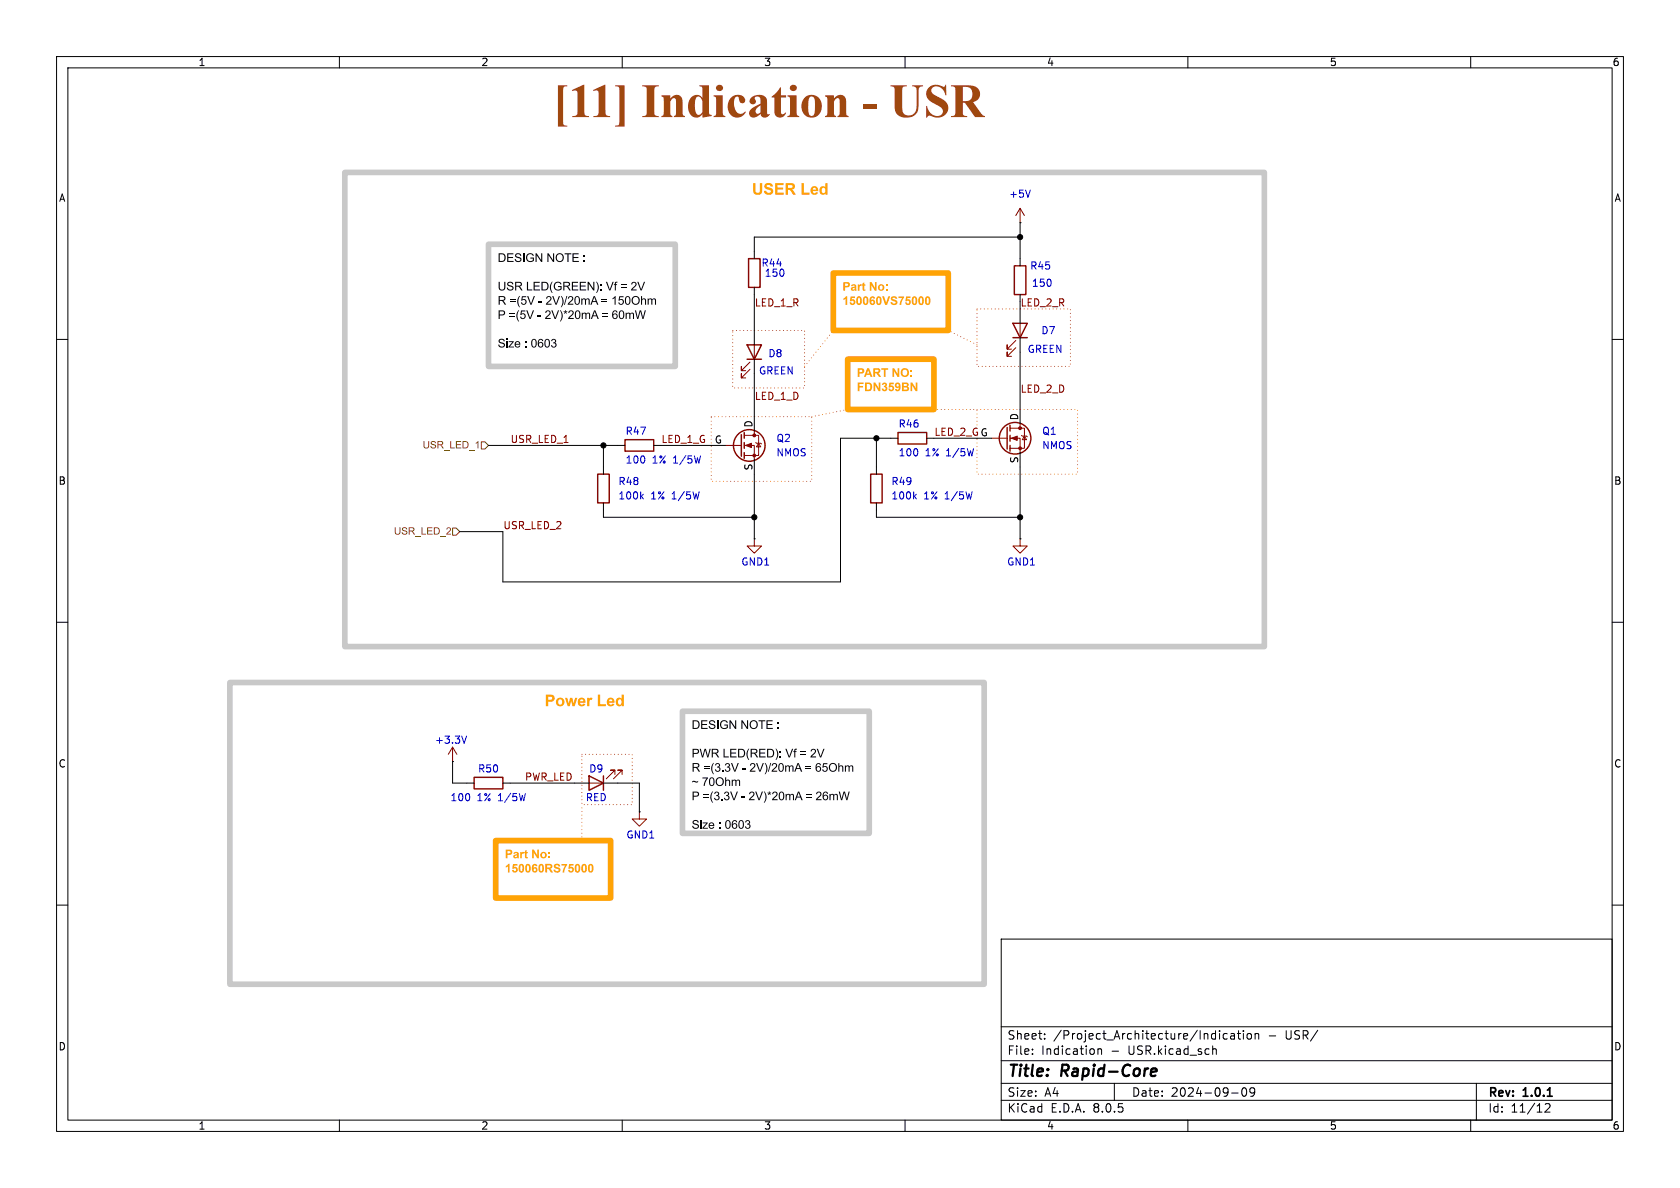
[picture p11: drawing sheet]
<svg xmlns="http://www.w3.org/2000/svg" width="297mm" height="210mm" viewBox="0 0 297 210" stroke-linecap="round" stroke-linejoin="round" font-family="sans-serif">
<g fill="none" stroke="#000" stroke-width=".18">
<path d="M10 10h277v190h-277zM12 12h273v186h-273zM60 10v2M110 10v2M160 10v2M210 10v2M260 10v2M180.3 39.4h.1M10 60h2M133.3 44.5v1.2M133.3 50.8v1.3M133.3 58.4v2.6"/>
<path d="M180.3 45.7v1.3M180.3 52.1v1.2M180.3 54.6v2.6M180.3 59.7v2.5M285 60h2M109.2 78.7h1.3M115.6 78.7h1.2M125.7 78.7h2.6M133.3 63.5v2.5M133.3 73.7v2.5M157.5 77.5h1.2M163.8 77.5h1.3"/>
<path d="M172.7 77.5h2.6M180.3 72.4v2.5M106.7 82.6v1.2M106.7 88.9v1.3M133.3 95.3h.1M133.3 81.3v2.5M154.9 82.6v1.2M154.9 88.9v1.3M180.3 95.3h.1M180.3 80v2.6M10 110h2M285 110h2"/>
<path d="M80 134.6h.1M82.5 138.4h1.3M88.9 138.4h1.3M101.6 138.4h2.5M106.7 138.4h2.5M10 160h2M113 143.5h.1M285 160h2M177 166h108v32h-108zM60 198v2M110 198v2M160 198v2"/>
<path d="M177 194.5h108M177 191.5h108M177 187.5h108M177 181.5h108M182.5 186.3v.1M182.5 185.5v.1M184.7 183.6v.1M184.7 182.8v.1M194.1 185.4v1M194.1 185.5l.2-.1 .4 .1v.9M197 191.5v3M210 198v2"/>
<path d="M214.5 185.5h.5v.9M217 182.8l-.5-.1-.3 .3v.4l.2 .2h.6M217.6 182.8h.6v.9M217.7 193.2h1.2M218.2 183.1h-.5a.29 .29 0 0 0-.2 .3 .29 .29 0 0 0 .2 .3l.5-.1M218.7 182.7h.6M219 182.2v1.3l.3 .2M219.7 192.4l.2-.1a.81 .81 0 0 1 .6 .6 .81 .81 0 0 1-.3 .8l-.2 .1a.81 .81 0 0 1-.3-1.4zM219.8 182.2v.1M219.8 182.7v1M220.5 182.8l.2-.1 .5 .1v.6l-.1 .2-.4 .1-.2-.1zM221.8 192.9l-.3 .3h-.3l-.2-.3 .1-.5 .4-.1 .2 .1a.99 .99 0 0 1-.3 1.4h-.3"/>
<path d="M221.9 182.8l.2-.1 .4 .1v.9M221.9 182.7v1M260 198v2M261 191.5v6.5M273.2 195.2l.5-.1 .3 .1v.3l-.9 1.1h.9"/>
</g>
<path d="M273.6 193.8h.8" fill="none" stroke="#000" stroke-width=".3"/>
<path d="M203.6 189l.6-.1 .2 .1 .1 .4-1 .1M204.3 190.1l-.6 .1" fill="none" stroke="#000" stroke-width=".4"/>
<g fill="none" stroke="#840000" stroke-width=".18">
<path d="M180.3 36.8l-.7 1.3M180.3 36.8v2.6M180.3 36.8l.8 1.3M180.3 57.2v2.5M128.3 78.7h2.8M131.6 78.7h1.7v2.6M131.6 77h2.5v3.5h-2.5M132.6 65.3l-1.5 1.5v-.8v.8h.7M132.6 64l-1.5 1.5v-.7v.7h.7M133.3 61v2.5M133.3 76.2v.8M133.6 78.2l.1 .2h.8l.1 .1"/>
<path d="M134.1 78.4l.4 .6h-.8zM175.3 77.5h2.8M178.6 77.5h1.7v2.5M178.6 75.7h2.5v3.5h-2.5M179.6 61.5l-1.5 1.5v-.8v.8h.7M179.6 60.2l-1.5 1.5v-.7v.7h.7M180.3 74.9v.8M180.6 77l.1 .1h.8l.1 .1M181.1 77.1l.4 .6h-.8zM133.3 95.3v1.2h1.3l-1.3 1.3-1.2-1.3h1.2M180.3 95.3v1.2h1.3l-1.3 1.3-1.2-1.3h1.2M80 132.1l-.8 1.3"/>
<path d="M80 132.1v2.5M80 132.1l.8 1.3M104.1 138.4h2.6M108.7 136.9v-.8h-.8h.8l-1.5 1.6M110 136.9v-.8h-.8h.8l-1.5 1.6M113 143.5v1.3h1.3l-1.3 1.3-1.2-1.3h1.2"/>
</g>
<path d="M182.2 33.6l-.5 1.3M113.4 87.7l.3 .5M113.7 87.4l-.4 .4M161.6 87.7l.4 .5M162 87.4l-.5 .4M82.5 130.1l-.4 1.3" fill="none" stroke="#0000c2" stroke-width=".18"/>
<g fill="none" stroke="#840000" stroke-width=".25">
<path d="M132.3 45.7h2.1v5.1h-2.1zM179.1 57.2h2.5l-1.3 2.5zM179.1 59.7h2.5M179.3 47h2.1v5.1h-2.1zM110.5 77.7h5.1v2.1h-5.1zM131.1 76.8v3.8M131.6 76.5v1M131.6 78.2v1M132.1 61h2.5l-1.3 2.5zM132.1 63.5h2.5M158.7 76.5h5.1v2h-5.1zM178.1 75.6v3.8"/>
<path d="M178.6 75.2v1M178.6 77v1M178.6 78.7v1.1M105.7 83.8h2v5.1h-2zM131.6 80v1M153.9 83.8h2.1v5.1h-2.1zM83.8 137.4h5.1v2h-5.1zM104.1 137.2l2.6 1.2-2.6 1.3zM106.7 137.2v2.5"/>
<circle cx="132.5" cy="78.7" r="2.79"/>
<circle cx="179.5" cy="77.5" r="2.79"/>
</g>
<g fill="#840000" stroke="#840000" stroke-width=".18">
<path d="M178.8 77.5l1-.4v.8z"/>
<path d="M131.8 78.7l1-.3v.7z"/>
<circle cx="180.3" cy="79.2" r=".25"/>
<circle cx="180.3" cy="75.7" r=".25"/>
<circle cx="133.3" cy="80.5" r=".25"/>
<circle cx="133.3" cy="77" r=".25"/>
</g>
<path d="M85.1 78.1h.6l.7 .6-.7 .7h-.6zM80 93.3h.6l.7 .7-.7 .6h-.6z" fill="none" stroke="#725600" stroke-width=".18"/>
<path d="M149.9 63.5h15.2v8.9h-15.2z" fill="none" stroke="#ffa305" stroke-width="1"/>
<g fill="#ffa305">
<path d="M151.6 65.1h.5a.5 .5 0 0 1 .7 .5 .5 .5 0 0 1-.7 .4h-.2v.6h-.3v-.8h.8a.24 .24 0 0 0 0-.4 .24 .24 0 0 0-.3 0h-.2v.4h-.3z"/>
<path d="M153.3 65.1h.3l.6 1.5h-.3l-.1-.3h-.6l-.1 .3h-.4l.3-.6h.7l-.2-.5-.2 .5h-.3z"/>
<path d="M154.4 65.1h.6a.44 .44 0 0 1 .6 .3 .44 .44 0 0 1-.4 .6l.6 .6h-.4l-.4-.5-.2-.1-.1 .6h-.3v-.9h.6a.23 .23 0 0 0 .3-.2 .23 .23 0 0 0-.4-.1h-.2v.3h-.3z"/>
<path d="M155.8 65.1h1.2v.3h-.4v1.2h-.3v-1.2h-.5z"/>
<path d="M157.8 65.1h.3l.6 1v-1h.3v1.5h-.3l-.6-1v1h-.3z"/>
<path d="M159.4 65.3a.75 .75 0 0 1 1.2 .1 .75 .75 0 0 1-.3 1.1 .75 .75 0 0 1-1.1-.4v-.2h.3a.46 .46 0 0 0 .6 .5 .46 .46 0 0 0 .2-.8 .42 .42 0 0 0-.5-.2 .42 .42 0 0 0-.3 .5h-.3z"/>
<path d="M161 65.5h.3v.3h-.3z"/>
<path d="M161 66.3h.3v.3h-.3z"/>
<path d="M151.6 67.6h1.1v.3h-.8v.3h.7v.3h-.7v.6h-.3z"/>
<path d="M152.9 67.6h.6a.76 .76 0 0 1 .7 .8 .76 .76 0 0 1-.7 .7h-.6v-.2h.6a.52 .52 0 0 0 .4-.6 .52 .52 0 0 0-.7-.4v1h-.3z"/>
<path d="M154.4 67.6h.3l.7 1.1v-1.1h.2v1.5h-.3l-.6-1v1h-.3z"/>
<path d="M156 67.7a.41 .41 0 0 1 .6 0 .41 .41 0 0 1 0 .6 .48 .48 0 0 1 0 .8 .48 .48 0 0 1-.7-.4h.3a.23 .23 0 0 0 .3 .1 .23 .23 0 0 0 .1-.3 .23 .23 0 0 0-.4-.1l.1-.2a.18 .18 0 0 0 .2-.1 .18 .18 0 0 0-.2-.2 .18 .18 0 0 0-.1 .2l-.3-.1z"/>
<path d="M157.2 67.6h.8v.3h-.5l-.1 .3a.5 .5 0 0 1 .7 .4 .5 .5 0 0 1-.5 .6 .5 .5 0 0 1-.5-.5h.2a.26 .26 0 0 0 .4 .1 .26 .26 0 0 0 0-.4 .26 .26 0 0 0-.4 .1h-.2z"/>
<path d="M158.3 67.8a.6 .6 0 0 1 .8 0 .6 .6 0 0 1 .1 .8 .5 .5 0 0 1-.4 .5 .5 .5 0 0 1-.6-.3l.3-.1a.24 .24 0 0 0 .4 .1 .24 .24 0 0 0 0-.3l-.3 .1-.2-.1-.2-.4h.3a.2 .2 0 0 0 .3 .2 .2 .2 0 0 0 0-.4 .2 .2 0 0 0-.3 .2h-.3z"/>
<path d="M159.5 67.6h.6a.41 .41 0 0 1 .5 .2 .41 .41 0 0 1-.2 .5 .47 .47 0 0 1 .2 .7 .47 .47 0 0 1-.6 .1h-.5v-.2a.87 .87 0 0 0 .9-.1l-.1-.3h-.5v.4h-.3v-.7h.5a.24 .24 0 0 0 .3 0 .24 .24 0 0 0 0-.3 .24 .24 0 0 0-.4 0h-.1v.3h-.3z"/>
<path d="M161 67.6h.3l.6 1.1v-1.1h.3v1.5h-.3l-.6-1v1h-.3z"/>
</g>
<path d="M87.6 148.6h20.3v10.2h-20.3z" fill="none" stroke="#ffa305" stroke-width="1"/>
<g fill="#ffa305">
<path d="M89.4 150.2h.5a.5 .5 0 0 1 .7 .4 .5 .5 0 0 1-.7 .5h-.2v.6h-.3v-.8l.7-.1a.24 .24 0 0 0 .1-.3 .24 .24 0 0 0-.3-.1h-.2v.5h-.3z"/>
<path d="M92.8 150.4l.3-.2v.4h.2v.2h-.2v.6v.1h.2v.2h-.3l-.2-.1v-.8h-.1z"/>
<path d="M94.1 150.2h.3l.6 1v-1h.3v1.5h-.3l-.6-1v1h-.3z"/>
<path d="M89.4 153.1l.5-.4h.2v1.5h-.3v-1.1l-.4 .3z"/>
<path d="M90.7 152.7h.8v.3h-.6v.3a.5 .5 0 0 1 .6 .4 .5 .5 0 0 1-.4 .6 .5 .5 0 0 1-.6-.5h.3a.26 .26 0 0 0 .4 .1 .26 .26 0 0 0 0-.4 .26 .26 0 0 0-.4 .1h-.2z"/>
<path d="M91.9 152.8a.59 .59 0 0 1 .7 .1 .59 .59 0 0 1 .1 .7 .52 .52 0 0 1-.6 .6 .52 .52 0 0 1-.4-.7h.3v.3a.21 .21 0 0 0 .3 .2 .21 .21 0 0 0 .1-.4l-.1-.4a.21 .21 0 0 0-.3-.2 .21 .21 0 0 0 0 .3v.2h-.3z"/>
<path d="M93.1 152.8a.59 .59 0 0 1 .7 .1 .59 .59 0 0 1 0 .7 .52 .52 0 0 1-.6 .6 .52 .52 0 0 1-.4-.7h.4v.3a.21 .21 0 0 0 .3 .2 .21 .21 0 0 0 0-.4v-.4a.21 .21 0 0 0-.3-.2 .21 .21 0 0 0 0 .3v.2h-.4z"/>
<path d="M94.2 152.8h.6l.2 .3h-.3a.24 .24 0 0 0-.3 0 .24 .24 0 0 0-.1 .3 .48 .48 0 0 1 .7 .3 .48 .48 0 0 1-.4 .6 .48 .48 0 0 1-.5-.4l-.1-.1h.3a.2 .2 0 0 0 .3 .1 .2 .2 0 0 0 .1-.3 .21 .21 0 0 0-.4 .1h-.3l.1-.5z"/>
<path d="M95.4 152.8a.59 .59 0 0 1 .7 .1 .59 .59 0 0 1 .1 .7 .52 .52 0 0 1-.6 .6 .52 .52 0 0 1-.4-.7h.3v.3a.21 .21 0 0 0 .3 .2 .21 .21 0 0 0 .1-.4l-.1-.4a.21 .21 0 0 0-.3-.2 .21 .21 0 0 0 0 .3v.2h-.3z"/>
<path d="M96.4 152.7h.7a.44 .44 0 0 1 .5 .3 .44 .44 0 0 1-.3 .6l.5 .6h-.4l-.4-.5-.2-.1-.1 .6h-.3v-.9h.6a.23 .23 0 0 0 .3-.2 .23 .23 0 0 0-.3-.1h-.3v.3h-.3z"/>
<path d="M98 152.8a.61 .61 0 0 1 1 .4h-.3l-.2-.3a.17 .17 0 0 0-.2 .1 .17 .17 0 0 0 0 .2 .61 .61 0 0 1 .7 .8 .67 .67 0 0 1-.7 .2 .67 .67 0 0 1-.4-.5h.3a.28 .28 0 0 0 .3 .4 .28 .28 0 0 0 .1-.5 .55 .55 0 0 1-.5-.2 .55 .55 0 0 1-.1-.6z"/>
<path d="M99.3 152.7h1l-.5 1-.1 .5h-.2v-.2l.4-1h-.6z"/>
<path d="M100.6 152.7h.8v.3h-.6v.3a.5 .5 0 0 1 .6 .4 .5 .5 0 0 1-.4 .6 .5 .5 0 0 1-.6-.5h.3a.26 .26 0 0 0 .4 .1 .26 .26 0 0 0 0-.4 .26 .26 0 0 0-.4 .1h-.2z"/>
<path d="M101.8 152.8a.59 .59 0 0 1 .7 .1 .59 .59 0 0 1 .1 .7 .52 .52 0 0 1-.6 .6 .52 .52 0 0 1-.4-.7h.3v.3a.21 .21 0 0 0 .3 .2 .21 .21 0 0 0 .1-.4v-.4a.21 .21 0 0 0-.3-.2 .21 .21 0 0 0-.1 .3v.2h-.3z"/>
<path d="M103 152.8a.59 .59 0 0 1 .7 .1 .59 .59 0 0 1 0 .7 .52 .52 0 0 1-.5 .6 .52 .52 0 0 1-.4-.7h.3v.3a.21 .21 0 0 0 .3 .2 .21 .21 0 0 0 0-.4v-.4a.21 .21 0 0 0-.3-.2 .21 .21 0 0 0 0 .3v.2h-.3z"/>
<path d="M104.1 152.8a.59 .59 0 0 1 .7 .1 .59 .59 0 0 1 .1 .7 .52 .52 0 0 1-.6 .6 .52 .52 0 0 1-.4-.7h.3l.1 .3a.21 .21 0 0 0 .3 .2 .21 .21 0 0 0 0-.4v-.4a.21 .21 0 0 0-.3-.2 .21 .21 0 0 0-.1 .3v.2h-.3z"/>
</g>
<path d="M86.4 43.2h33v21.6h-33zM120.6 125.7h33.1v21.6h-33.1z" fill="none" stroke="#c8c8c8" stroke-width="1"/>
<g fill="#000">
<path d="M88.1 44.8h.6a.76 .76 0 0 1 .7 .7 .76 .76 0 0 1-.7 .8h-.6v-.2h.6a.59 .59 0 0 0 .5-.6 .59 .59 0 0 0-.5-.5h-.4v1.1h-.2zM88.1 54.9h.6a.46 .46 0 0 1 .6 .4 .46 .46 0 0 1-.6 .5h-.4v.6h-.2v-.8h.6a.29 .29 0 0 0 .4-.3 .29 .29 0 0 0-.4-.3h-.4v.6h-.2zM88.2 52.3h.6a.42 .42 0 0 1 .6 .4 .42 .42 0 0 1-.5 .5l.6 .7h-.3l-.4-.6-.2-.1h-.2v.7h-.2v-.9h.6a.27 .27 0 0 0 .4-.2 .27 .27 0 0 0-.4-.3h-.4v.5h-.2zM88.2 49.8h.2v.9a.4 .4 0 0 0 .3 .5 .4 .4 0 0 0 .4-.5v-.9h.2v.9a.6 .6 0 0 1-.6 .7 .6 .6 0 0 1-.5-.7zM89.8 49.9a.6 .6 0 0 1 1 .4h-.2a.33 .33 0 0 0-.4-.3 .33 .33 0 0 0-.3 .3 .76 .76 0 0 1 .9 .8 .64 .64 0 0 1-.7 .3 .64 .64 0 0 1-.5-.6h.2a.39 .39 0 0 0 .4 .4 .39 .39 0 0 0 .4-.4h-.1a.75 .75 0 0 1-.8-.7zM89.7 44.8h1.1v.2h-.9v.4h.8v.2h-.8v.5h.9v.2h-1.1zM91.2 44.9a.6 .6 0 0 1 1 .3h-.2a.33 .33 0 0 0-.4-.3 .33 .33 0 0 0-.3 .4 .76 .76 0 0 1 .9 .7 .64 .64 0 0 1-.7 .3 .64 .64 0 0 1-.5-.5h.2a.39 .39 0 0 0 .4 .4 .39 .39 0 0 0 .4-.4l-.1-.1a.75 .75 0 0 1-.8-.7zM90 55.3h1v.2h-1zM90 55.8h1v.2h-1zM90.2 52.8h1v.2h-1zM90.2 53.3h1v.2h-1zM91.6 54.8h.2l-.3 .6a1.77 1.77 0 0 0 .3 1.4 1.37 1.37 0 0 1-.2-2z"/>
<path d="M91.8 52.3h.1l-.2 .6a1.77 1.77 0 0 0 .2 1.4 1.37 1.37 0 0 1-.1-2zM91.1 49.8h.6a.42 .42 0 0 1 .6 .4 .42 .42 0 0 1-.5 .5l.6 .6h-.3l-.3-.5-.3-.1h-.2v.6h-.2v-.8h.6a.27 .27 0 0 0 .4-.2 .27 .27 0 0 0-.4-.3h-.4v.5h-.2zM92.1 54.9h.8v.2h-.6l-.1 .4a.5 .5 0 0 1 .7 .2 .5 .5 0 0 1-.3 .7 .5 .5 0 0 1-.7-.4h.2a.33 .33 0 0 0 .5 .1 .33 .33 0 0 0 .1-.5 .33 .33 0 0 0-.5 0l-.2 .1zM92.3 52.4h.7v.1h-.6l-.1 .4a.5 .5 0 0 1 .8 .3 .5 .5 0 0 1-.4 .7 .5 .5 0 0 1-.6-.4l.2-.1a.33 .33 0 0 0 .5 .2 .33 .33 0 0 0 .1-.5 .33 .33 0 0 0-.5 0h-.3zM92.5 44.8h.2v1.5h-.2zM93.2 49.8h.2v1.4h.7v.1h-.9zM93 54.9h.2l.5 1.3 .5-1.3h.2l-.6 1.5h-.2zM93.2 45a.7 .7 0 0 1 1.2 .2h-.2a.58 .58 0 0 0-.9-.1 .58 .58 0 0 0 .1 .9l.3 .2 .4-.1 .1-.4h-.4v-.2h.6v.6a.82 .82 0 0 1-1.2 0 .82 .82 0 0 1 0-1.1zM93.2 52.3h.2l.5 1.4 .5-1.4h.2l-.6 1.6h-.2zM94.3 49.8h1.1v.2h-.9v.5h.9v.2h-.9v.5h1v.1h-1.2zM94.1 60a.58 .58 0 0 1 .7 .1 .58 .58 0 0 1 .1 .7 .52 .52 0 0 1-.6 .6 .52 .52 0 0 1-.4-.7l.2 .1a.35 .35 0 0 0 .3 .5 .35 .35 0 0 0 .3-.5v-.1a.36 .36 0 0 0-.1-.5 .36 .36 0 0 0-.4 0l-.1 .5h-.2zM94.7 44.8h.2l.8 1.2v-1.2h.2v1.5h-.2l-.8-1.2v1.2h-.2z"/>
<path d="M95.1 55.8h.5v.1h-.5zM95.2 53.2h.6v.2h-.6zM95.3 60h.5l.2 .3h-.1a.35 .35 0 0 0-.5-.2 .35 .35 0 0 0-.2 .5 .48 .48 0 0 1 .8 .2 .48 .48 0 0 1-.3 .7 .48 .48 0 0 1-.6-.5l.2-.1a.3 .3 0 0 0 .4 .3 .3 .3 0 0 0 0-.5 .3 .3 0 0 0-.4 .2h-.2v-.2zM95.7 49.8h.5a.76 .76 0 0 1 .8 .8 .76 .76 0 0 1-.7 .7h-.6v-.1h.6a.59 .59 0 0 0 .5-.6 .59 .59 0 0 0-.6-.6h-.3v1.2h-.2zM96.8 44.8h.2l.8 1.2v-1.2h.2v1.5h-.2l-.8-1.2v1.2h-.2zM96.4 60a.58 .58 0 0 1 .7 .1 .58 .58 0 0 1 .1 .7 .52 .52 0 0 1-.6 .6 .52 .52 0 0 1-.4-.7l.2 .1a.35 .35 0 0 0 .3 .5 .35 .35 0 0 0 .3-.5v-.1a.36 .36 0 0 0 0-.5 .36 .36 0 0 0-.5 0l-.1 .5h-.2zM96.5 55a.51 .51 0 0 1 .8 .2 .51 .51 0 0 1-.4 .7l-.3 .3h.7v.2h-.9l.1-.4a.7 .7 0 0 0 .5-1 .3 .3 0 0 0-.4 .3h-.2zM96.7 52.5a.51 .51 0 0 1 .8 .1 .51 .51 0 0 1-.4 .8l-.3 .3h.7v.2h-1l.2-.4a.7 .7 0 0 0 .5-1 .3 .3 0 0 0-.5 .3h-.2zM97.6 49.8h.1l-.3 .6a1.77 1.77 0 0 0 .3 1.4 1.37 1.37 0 0 1-.1-2zM97.5 54.9h.2l.5 1.3 .4-1.3h.2l-.5 1.5h-.3zM97.6 52.3h.2l.5 1.4 .5-1.4h.2l-.6 1.6h-.2zM98.1 50a.7 .7 0 0 1 1.2 .2l-.2 .1a.58 .58 0 0 0-.9-.1 .58 .58 0 0 0 .1 .9l.3 .1 .4-.1 .1-.4h-.5v-.1h.7v.5a.82 .82 0 0 1-1.2 .1 .82 .82 0 0 1 0-1.2z"/>
<path d="M98.4 45a.75 .75 0 0 1 1.2 .1 .75 .75 0 0 1-.3 1.1 .75 .75 0 0 1-1.1-.6h.2a.56 .56 0 0 0 .8 .5 .56 .56 0 0 0 .2-.9 .52 .52 0 0 0-.6-.2 .52 .52 0 0 0-.4 .6h-.2zM99 54.8a1.25 1.25 0 0 1 0 2 1.77 1.77 0 0 0 0-2zM99.1 52.3a1.24 1.24 0 0 1 0 2 1.77 1.77 0 0 0 0-2zM99.7 55l.2 .1v-.3h.1v.3l.3-.1v.1l-.3 .1 .2 .2-.1 .1-.1-.2-.2 .2-.1-.1 .2-.2-.3-.1zM100.1 52.3h.2l-.4 1.6h-.2zM99.8 44.8h1.2v.2h-.5v1.3h-.2v-1.3h-.5zM99.6 49.8h.6a.42 .42 0 0 1 .6 .4 .42 .42 0 0 1-.4 .5l.5 .6h-.2l-.4-.5-.3-.1h-.2v.6h-.2v-.8h.6a.27 .27 0 0 0 .4-.2 .27 .27 0 0 0-.3-.3h-.5v.5h-.2zM101.1 49.8h1.1v.2h-.9v.5h.8v.2h-.8v.5h.9v.1h-1.1zM101.2 44.8h1.1v.2h-.9v.4h.8v.2h-.8v.5h.9v.2h-1.1zM100.5 52.5a.51 .51 0 0 1 .8 .1 .51 .51 0 0 1-.3 .8l-.4 .3h.8v.2h-1l.2-.4a.7 .7 0 0 0 .4-1 .3 .3 0 0 0-.4 .3h-.2zM100.6 55a.51 .51 0 0 1 .8 .2 .51 .51 0 0 1-.4 .7l-.3 .3h.7v.2h-1l.2-.4a.7 .7 0 0 0 .5-1 .3 .3 0 0 0-.4 .3h-.2zM101.7 52.5a.58 .58 0 0 1 .7 .1 .58 .58 0 0 1 .1 .7 .52 .52 0 0 1-.6 .6 .52 .52 0 0 1-.4-.8l.2 .1a.35 .35 0 0 0 .3 .5 .35 .35 0 0 0 .3-.5v-.1a.36 .36 0 0 0 0-.5 .36 .36 0 0 0-.5 .1l-.1 .4h-.2z"/>
<path d="M101.8 55a.58 .58 0 0 1 .7 .1 .58 .58 0 0 1 .1 .7 .52 .52 0 0 1-.6 .6 .52 .52 0 0 1-.4-.8l.2 .1a.35 .35 0 0 0 .3 .6 .35 .35 0 0 0 .3-.6 .36 .36 0 0 0 0-.5 .36 .36 0 0 0-.5 0l-.1 .4h-.2zM102.5 49.8h1.1v.2h-.9v.5h.8v.2h-.8v.5h.9v.1h-1.1zM102.8 52.8h.1v.1l.4-.2a.27 .27 0 0 0 .3 .2 .27 .27 0 0 0 .2-.2l.4 .2v1h-.1l-.1-1a.27 .27 0 0 0-.3 .1 .27 .27 0 0 0-.1 .2v.7h-.2v-.8a.25 .25 0 0 0-.3-.2 .25 .25 0 0 0-.1 .4v.6h-.2zM102.8 55.3h.2v.1l.4-.1a.27 .27 0 0 0 .3 .1 .27 .27 0 0 0 .2-.1l.4 .1v1h-.2v-1a.27 .27 0 0 0-.3 .1 .27 .27 0 0 0-.1 .2v.7h-.2v-.7a.25 .25 0 0 0-.3-.3 .25 .25 0 0 0-.2 .4v.6h-.2zM103.2 45.2h.2v.2h-.2zM103.2 46.1h.2v.2h-.2zM103.9 49.8h.2l.8 1.2v-1.2h.2v1.5h-.2l-.8-1.2v1.2h-.2zM105.4 49.8a1.25 1.25 0 0 1 0 2 1.77 1.77 0 0 0 0-2zM105 52.3h.2l.6 1.6h-.2l-.2-.5h-.7l-.1 .5h-.2l.2-.7h.7l-.2-.7-.3 .7h-.2zM105 54.9h.2l.7 1.5h-.3l-.1-.5h-.7l-.1 .5h-.2l.2-.6h.7l-.3-.8-.2 .8h-.2zM106.1 50.2h.2v.3h-.2zM106.1 51.1h.2v.2h-.2z"/>
<path d="M106.4 52.8h1v.2h-1zM106.4 53.3h1v.2h-1zM106.4 55.3h1v.2h-1zM106.4 55.8h1v.2h-1zM107.1 49.8h.2l.5 1.4 .5-1.4h.2l-.6 1.5h-.2zM108.7 49.9l.5-.1-.1 .2-.2 .1v.1h.2v.2h-.2v.9h-.2v-.9h-.2v-.2h.2zM108.4 55l.6-.1 .2 .3-.2 .1a.35 .35 0 0 0-.5-.2 .35 .35 0 0 0-.1 .5 .48 .48 0 0 1 .7 .1 .48 .48 0 0 1-.3 .7 .48 .48 0 0 1-.6-.5h.2a.3 .3 0 0 0 .5 .2 .3 .3 0 0 0 0-.5 .3 .3 0 0 0-.5 .3h-.2v-.2zM108.3 52.7l.5-.4v1.6h-.1v-1.2l-.4 .2zM109.5 52.4h.7v.1h-.6v.4a.5 .5 0 0 1 .7 .3 .5 .5 0 0 1-.4 .7 .5 .5 0 0 1-.6-.4l.2-.1a.33 .33 0 0 0 .5 .2 .33 .33 0 0 0 .1-.5 .33 .33 0 0 0-.5 0h-.3zM109.6 55a.58 .58 0 0 1 .7 .1 .58 .58 0 0 1 .1 .7 .52 .52 0 0 1-.6 .6 .52 .52 0 0 1-.4-.8l.2 .1a.35 .35 0 0 0 .3 .6 .35 .35 0 0 0 .3-.6 .36 .36 0 0 0-.1-.5 .36 .36 0 0 0-.5 0v.4h-.2zM110.6 55.3h.2v.1l.4-.1a.27 .27 0 0 0 .2 .1 .27 .27 0 0 0 .3-.1l.3 .1 .1 1h-.2l-.1-1a.27 .27 0 0 0-.3 .1 .27 .27 0 0 0-.1 .2v.7h-.1v-.7a.25 .25 0 0 0-.4-.3 .25 .25 0 0 0-.1 .4v.6h-.2zM109.8 50.3h1v.2h-1z"/>
<path d="M109.8 50.8h1v.1h-1zM110.6 52.5a.58 .58 0 0 1 .8 .1 .58 .58 0 0 1 .1 .7 .52 .52 0 0 1-.6 .6 .52 .52 0 0 1-.4-.8l.2 .1a.35 .35 0 0 0 .2 .5 .35 .35 0 0 0 .4-.5v-.1a.36 .36 0 0 0-.1-.5 .36 .36 0 0 0-.5 .1v.4h-.2zM111.9 52.5a.75 .75 0 0 1 1.1 .1 .75 .75 0 0 1-.3 1.1 .75 .75 0 0 1-1-.5l.2-.1a.56 .56 0 0 0 .7 .6 .56 .56 0 0 0 .2-.9 .52 .52 0 0 0-.6-.3 .52 .52 0 0 0-.3 .6h-.2zM111.7 49.9a.51 .51 0 0 1 .8 .2 .51 .51 0 0 1-.4 .7l-.3 .4h.7v.1h-1l.2-.3a.7 .7 0 0 0 .5-1 .3 .3 0 0 0-.4 .3h-.2zM112.2 54.9h.2l.3 1.3 .4-1.3h.2l.4 1.3 .3-1.3h.2l-.4 1.5h-.2l-.4-1.4-.4 1.4h-.2zM112.7 49.8h.2l.4 1.4 .5-1.4h.2l-.6 1.5h-.2zM113.3 52.3h.2v.6l.3-.2 .4 .2v1h-.2v-.7a.27 .27 0 0 0-.3-.3 .27 .27 0 0 0-.2 .4v.6h-.2zM114.5 52.8h.2v.1l.4-.2a.27 .27 0 0 0 .2 .2 .27 .27 0 0 0 .3-.2l.3 .2 .1 1h-.2l-.1-1a.27 .27 0 0 0-.3 .1 .27 .27 0 0 0-.1 .2v.7h-.2v-.8a.25 .25 0 0 0-.3-.2 .25 .25 0 0 0-.1 .4v.6h-.2zM88.2 60a.6 .6 0 0 1 1 .3h-.2a.33 .33 0 0 0-.3-.2 .33 .33 0 0 0-.3 .3 .76 .76 0 0 1 .9 .7 .64 .64 0 0 1-.7 .3 .64 .64 0 0 1-.5-.5h.2a.39 .39 0 0 0 .4 .4 .39 .39 0 0 0 .3-.4v-.1a.75 .75 0 0 1-.8-.7zM89.5 59.9h.2v.2h-.2zM89.5 60.3h.2v1.1h-.2zM89.9 60.3h.9l-.7 1h.8v.1h-1l.7-.9h-.7z"/>
<path d="M91.1 60.5a.51 .51 0 0 1 .6-.1 .51 .51 0 0 1 .3 .5h-.8l.2 .4 .6-.2a.52 .52 0 0 1-.7 .3 .52 .52 0 0 1-.3-.6h.8l-.1-.2-.2-.1h-.2l-.1 .3h-.2zM92.8 60.3h.3v.2h-.3zM92.8 61.2h.3v.2h-.3zM97.6 60a.4 .4 0 0 1 .6 0 .4 .4 0 0 1-.1 .6 .47 .47 0 0 1 0 .8 .47 .47 0 0 1-.7-.4h.2a.31 .31 0 0 0 .4 .3 .31 .31 0 0 0 .2-.4 .31 .31 0 0 0-.4-.2v-.2a.26 .26 0 0 0 .3-.2 .26 .26 0 0 0-.2-.3 .26 .26 0 0 0-.3 .3h-.2zM122.4 138.1l.3-.1 .5 .2 .2-.2v.2l-.2 .1-.6-.1-.2 .1zM122.4 127.3h.6a.76 .76 0 0 1 .7 .8 .76 .76 0 0 1-.7 .8h-.6v-.2h.6a.59 .59 0 0 0 .5-.6 .59 .59 0 0 0-.5-.6h-.4v1.2h-.2zM122.4 132.4h.6a.46 .46 0 0 1 .6 .4 .46 .46 0 0 1-.6 .5h-.4v.6h-.2v-.8h.6a.29 .29 0 0 0 .4-.3 .29 .29 0 0 0-.4-.3h-.4v.6h-.2zM122.4 139.9h.6a.46 .46 0 0 1 .6 .5 .46 .46 0 0 1-.6 .4h-.4v.7h-.2v-.8h.6a.29 .29 0 0 0 .4-.3 .29 .29 0 0 0-.4-.3h-.4v.6h-.2zM122.4 134.9h.7a.42 .42 0 0 1 .5 .3 .42 .42 0 0 1-.4 .5l.6 .7h-.3l-.4-.6-.2-.1h-.3v.7h-.2v-.8h.7a.27 .27 0 0 0 .3-.3 .27 .27 0 0 0-.3-.2h-.5v.5h-.2zM124 127.3h1v.2h-.8v.5h.8v.2h-.8v.5h.9v.2h-1.1zM123.7 132.4h.2l.3 1.3 .4-1.3h.2l.3 1.3 .3-1.3h.2l-.4 1.5h-.2l-.3-1.3-.4 1.3h-.2zM124.2 137.4h1l-.5 .9-.1 .6h-.2l.1-.4 .4-.9h-.7z"/>
<path d="M125.5 127.5a.6 .6 0 0 1 .9 .3h-.2a.33 .33 0 0 0-.3-.3 .33 .33 0 0 0-.3 .3 .76 .76 0 0 1 .9 .8 .64 .64 0 0 1-.7 .3 .64 .64 0 0 1-.5-.5l.2-.1a.39 .39 0 0 0 .4 .4 .39 .39 0 0 0 .4-.4h-.1a.75 .75 0 0 1-.8-.7zM124.5 135.4h1v.1h-1zM124.5 135.8h1v.2h-1zM125.5 137.5a.58 .58 0 0 1 .7 .1 .58 .58 0 0 1 .1 .7 .52 .52 0 0 1-.6 .6 .52 .52 0 0 1-.4-.7l.2 .1a.35 .35 0 0 0 .3 .5 .35 .35 0 0 0 .3-.5v-.1a.36 .36 0 0 0 0-.5 .36 .36 0 0 0-.5 0l-.1 .5h-.2zM126.1 134.9h.1l-.2 .6a1.77 1.77 0 0 0 .2 1.4 1.37 1.37 0 0 1-.1-2zM126.5 135a.4 .4 0 0 1 .7 0 .4 .4 0 0 1-.1 .6 .47 .47 0 0 1 0 .8 .47 .47 0 0 1-.7-.4h.2a.31 .31 0 0 0 .3 .3 .31 .31 0 0 0 .3-.4 .31 .31 0 0 0-.4-.2v-.2a.26 .26 0 0 0 .3-.2 .26 .26 0 0 0-.3-.3 .26 .26 0 0 0-.2 .3h-.2zM125.8 132.4h.7a.42 .42 0 0 1 .5 .3 .42 .42 0 0 1-.4 .5l.6 .7h-.3l-.4-.6-.2-.1h-.3v.7h-.2v-.8h.7a.27 .27 0 0 0 .3-.3 .27 .27 0 0 0-.3-.3h-.5v.6h-.2zM126.8 127.3h.2v1.6h-.2zM126.7 137.6a.75 .75 0 0 1 1.2 .1 .75 .75 0 0 1-.4 1.1 .75 .75 0 0 1-1-.5l.2-.1a.56 .56 0 0 0 .8 .5 .56 .56 0 0 0 .2-.9 .52 .52 0 0 0-.6-.2 .52 .52 0 0 0-.4 .6h-.2zM127.7 136.2h.2v.2h-.2zM127.9 132.4h.2v1.3h.8v.2h-1zM127.5 127.5a.7 .7 0 0 1 1.2 .3h-.2a.58 .58 0 0 0-.9-.1 .58 .58 0 0 0 .1 .9l.3 .1 .4-.1 .1-.3h-.5v-.2h.7v.5a.82 .82 0 0 1-1.2 .1 .82 .82 0 0 1 0-1.2z"/>
<path d="M128.3 135a.4 .4 0 0 1 .6 0 .4 .4 0 0 1-.1 .6 .47 .47 0 0 1 .1 .8 .47 .47 0 0 1-.8-.4h.2a.31 .31 0 0 0 .4 .3 .31 .31 0 0 0 .2-.4 .31 .31 0 0 0-.4-.2v-.2a.26 .26 0 0 0 .4-.2 .26 .26 0 0 0-.3-.3 .26 .26 0 0 0-.3 .3h-.1zM128.2 137.4h.2v.6l.3-.2 .3 .2 .1 .9h-.2v-.7a.27 .27 0 0 0-.3-.2 .27 .27 0 0 0-.2 .3v.6h-.2zM129 127.3h.2l.8 1.2v-1.2h.2v1.6h-.2l-.8-1.2v1.2h-.2zM129.1 132.4h1.1v.1h-.9v.5h.8v.2h-.8v.5h.9v.2h-1.1zM129.4 137.8h.1v.2l.4-.2a.27 .27 0 0 0 .3 .2 .27 .27 0 0 0 .2-.2l.4 .2v.9h-.1l-.1-.9a.27 .27 0 0 0-.3 0 .27 .27 0 0 0-.1 .3v.6h-.2v-.7a.25 .25 0 0 0-.3-.2 .25 .25 0 0 0-.2 .4v.5h-.1zM129.2 134.9h.2l.5 1.3 .5-1.3h.2l-.6 1.5h-.2zM131.1 127.3h.2l.8 1.2v-1.2h.2v1.6h-.3l-.7-1.2v1.2h-.2zM130.5 132.4h.5a.76 .76 0 0 1 .7 .7 .76 .76 0 0 1-.7 .8h-.5v-.2h.5a.59 .59 0 0 0 .5-.6 .59 .59 0 0 0-.5-.6h-.3v1.2h-.2zM131.3 135.8h.5v.2h-.5zM132.3 132.3h.2l-.3 .7a1.77 1.77 0 0 0 .3 1.3 1.37 1.37 0 0 1-.2-2zM132.7 127.5a.75 .75 0 0 1 1.2 .1 .75 .75 0 0 1-.4 1.1 .75 .75 0 0 1-1-.5l.2-.1a.56 .56 0 0 0 .8 .6 .56 .56 0 0 0 .2-.9 .52 .52 0 0 0-.6-.3 .52 .52 0 0 0-.4 .6h-.2zM132.7 132.4h.7a.42 .42 0 0 1 .5 .3 .42 .42 0 0 1-.4 .5l.5 .7h-.2l-.4-.6-.3-.1h-.2v.7h-.2v-.8h.6a.27 .27 0 0 0 .4-.3 .27 .27 0 0 0-.3-.3h-.5v.6h-.2z"/>
<path d="M132.7 135a.51 .51 0 0 1 .8 .2 .51 .51 0 0 1-.4 .7l-.3 .3h.7v.2h-1l.2-.4a.7 .7 0 0 0 .5-.9 .3 .3 0 0 0-.4 .3l-.2-.1zM134.2 132.4h1.1v.1h-.9v.5h.9v.2h-.9v.5h.9v.2h-1.1zM133.7 134.9h.2l.4 1.3 .5-1.3h.2l-.6 1.5h-.2zM134.1 127.3h1.2v.2h-.5v1.4h-.2v-1.4h-.5zM135.2 134.9a1.24 1.24 0 0 1 0 2 1.77 1.77 0 0 0 0-2zM135.5 127.3h1.1v.2h-.9v.5h.8v.2h-.8v.5h.9v.2h-1.1zM136.2 134.9h.1l-.4 1.5h-.2zM135.6 132.4h.5a.76 .76 0 0 1 .8 .7 .76 .76 0 0 1-.7 .8h-.6v-.2h.5a.59 .59 0 0 0 .6-.6 .59 .59 0 0 0-.6-.6h-.3v1.2h-.2zM137.1 132.3a1.24 1.24 0 0 1 0 2 1.77 1.77 0 0 0 0-2zM136.6 135a.51 .51 0 0 1 .8 .2 .51 .51 0 0 1-.4 .7l-.3 .3h.7v.2h-1l.2-.4a.7 .7 0 0 0 .5-.9 .3 .3 0 0 0-.5 .3l-.2-.1zM137.5 127.8h.2v.2h-.2zM137.5 128.6h.2v.3h-.2z"/>
<path d="M137.9 132.8h.2v.2h-.2zM137.9 133.7h.2v.2h-.2zM137.8 135a.58 .58 0 0 1 .7 .1 .58 .58 0 0 1 .1 .7 .53 .53 0 0 1-.6 .6 .53 .53 0 0 1-.4-.7l.2-.1a.36 .36 0 0 0 0 .5 .36 .36 0 0 0 .5 0 .73 .73 0 0 0-.3-1l-.2 .1v.4h-.2zM137.8 140.1a.58 .58 0 0 1 .8 0 .58 .58 0 0 1 0 .8 .52 .52 0 0 1-.6 .6 .52 .52 0 0 1-.3-.8l.2 .1a.35 .35 0 0 0 .2 .5 .35 .35 0 0 0 .4-.5v-.1a.36 .36 0 0 0-.1-.5 .36 .36 0 0 0-.5 .1v.4h-.2zM138.8 135.3h.2v.2l.4-.2a.27 .27 0 0 0 .2 .2 .27 .27 0 0 0 .3-.2l.3 .1 .1 1h-.2l-.1-.9a.27 .27 0 0 0-.3 0 .27 .27 0 0 0-.1 .3v.6h-.1v-.7a.25 .25 0 0 0-.4-.2 .25 .25 0 0 0-.1 .3v.6h-.2zM138.8 132.4h.3l.4 1.3 .5-1.3h.2l-.6 1.5h-.2zM140.5 132.4h.4v.1l-.3 .1v.2h.2v.1h-.2v1h-.2v-1h-.1v-.1h.1zM141 134.9h.2l.6 1.5h-.2l-.2-.5h-.6l-.2 .5h-.2l.3-.6h.7l-.3-.8-.3 .8h-.1zM141.5 132.8h1v.2h-1zM141.5 133.3h1v.2h-1zM142.4 135.4h1v.1h-1zM142.4 135.8h1v.2h-1z"/>
<path d="M143.5 132.5a.51 .51 0 0 1 .8 .2 .51 .51 0 0 1-.4 .7l-.4 .3h.8v.2h-1l.2-.4a.7 .7 0 0 0 .4-.9 .3 .3 0 0 0-.4 .2h-.2zM144.4 135l.5-.1 .2 .4h-.1a.35 .35 0 0 0-.5-.2 .35 .35 0 0 0-.1 .5 .48 .48 0 0 1 .7 .2 .48 .48 0 0 1-.3 .7 .48 .48 0 0 1-.6-.5l.2-.1a.3 .3 0 0 0 .4 .3 .3 .3 0 0 0 0-.5 .3 .3 0 0 0-.4 .2h-.2v-.2zM144.4 132.4h.2l.5 1.3 .5-1.3h.2l-.6 1.5h-.2zM145.5 134.9h.8v.2h-.6l-.1 .4a.5 .5 0 0 1 .7 .2 .5 .5 0 0 1-.3 .7 .5 .5 0 0 1-.7-.4h.2a.33 .33 0 0 0 .5 .2 .33 .33 0 0 0 .1-.5 .33 .33 0 0 0-.5-.1l-.2 .1zM145.6 140h.6l.2 .3h-.2a.35 .35 0 0 0-.5-.1 .35 .35 0 0 0-.1 .5 .48 .48 0 0 1 .7 .1 .48 .48 0 0 1-.3 .7 .48 .48 0 0 1-.6-.5h.2a.3 .3 0 0 0 .5 .2 .3 .3 0 0 0 0-.5 .3 .3 0 0 0-.5 .2l-.2 .1v-.3zM146.7 135.1a.75 .75 0 0 1 1.2 .1 .75 .75 0 0 1-.3 1.1 .75 .75 0 0 1-1.1-.6h.2a.56 .56 0 0 0 .8 .5 .56 .56 0 0 0 .2-.9 .52 .52 0 0 0-.6-.2 .52 .52 0 0 0-.4 .6h-.2zM148.2 134.9h.2v.5l.3-.1 .3 .1 .1 1h-.2v-.7a.27 .27 0 0 0-.3-.2 .27 .27 0 0 0-.2 .3v.6h-.2zM149.4 135.3h.1v.2l.4-.2a.27 .27 0 0 0 .3 .2 .27 .27 0 0 0 .2-.2l.4 .1v1h-.1l-.1-.9a.27 .27 0 0 0-.3 0 .27 .27 0 0 0-.1 .3v.6h-.2v-.7a.25 .25 0 0 0-.3-.2 .25 .25 0 0 0-.1 .3v.6h-.2zM122.5 145.1a.6 .6 0 0 1 1 .3h-.2a.33 .33 0 0 0-.3-.3 .33 .33 0 0 0-.3 .4 .76 .76 0 0 1 .8 .7 .64 .64 0 0 1-.6 .3 .64 .64 0 0 1-.5-.5h.2a.39 .39 0 0 0 .4 .3 .39 .39 0 0 0 .3-.3v-.1a.75 .75 0 0 1-.8-.7zM123.8 145h.2v.2h-.2zM123.8 145.4h.2v1.1h-.2zM124.2 145.4h.9l-.7 .9h.8v.2h-1l.7-1h-.7z"/>
<path d="M124.3 140.4h1v.2h-1zM124.3 140.9h1v.1h-1zM125.4 145.5a.51 .51 0 0 1 .6-.1 .51 .51 0 0 1 .3 .6h-.8l.2 .4 .6-.2a.52 .52 0 0 1-.7 .3 .52 .52 0 0 1-.3-.6h.8l-.1-.3-.2-.1-.2 .1-.1 .3h-.2zM125.9 139.9h.2l-.3 .6a1.77 1.77 0 0 0 .3 1.4 1.37 1.37 0 0 1-.2-2zM126.4 140a.4 .4 0 0 1 .6 0 .4 .4 0 0 1-.1 .6 .47 .47 0 0 1 .1 .8 .47 .47 0 0 1-.8-.3l.2-.1a.31 .31 0 0 0 .4 .3 .31 .31 0 0 0 .2-.4 .31 .31 0 0 0-.4-.2v-.1a.26 .26 0 0 0 .3-.2 .26 .26 0 0 0-.2-.3 .26 .26 0 0 0-.3 .3l-.1-.1zM127.1 145.4h.2v.2h-.2zM127.1 146.3h.2v.2h-.2zM127.5 141.2h.2v.3h-.2zM128.1 140a.4 .4 0 0 1 .6 0 .4 .4 0 0 1 0 .6 .47 .47 0 0 1 0 .8 .47 .47 0 0 1-.7-.3l.2-.1a.31 .31 0 0 0 .3 .3 .31 .31 0 0 0 .3-.4 .31 .31 0 0 0-.5-.2l.1-.1a.26 .26 0 0 0 .3-.2 .26 .26 0 0 0-.3-.3 .26 .26 0 0 0-.2 .3l-.2-.1zM128.4 145.1a.58 .58 0 0 1 .7 .1 .58 .58 0 0 1 .1 .7 .52 .52 0 0 1-.6 .6 .52 .52 0 0 1-.4-.8l.2 .1a.35 .35 0 0 0 .3 .6 .35 .35 0 0 0 .3-.5v-.1a.36 .36 0 0 0-.1-.5 .36 .36 0 0 0-.5 0v.4h-.2zM129.1 139.9h.2l.5 1.4 .4-1.4h.3l-.6 1.6h-.2zM129.6 145.1l.5-.1 .2 .4h-.2a.35 .35 0 0 0-.4-.2 .35 .35 0 0 0-.2 .5 .48 .48 0 0 1 .8 .1 .48 .48 0 0 1-.3 .7 .48 .48 0 0 1-.6-.5h.2a.3 .3 0 0 0 .4 .3 .3 .3 0 0 0 0-.6 .3 .3 0 0 0-.4 .3h-.2v-.2z"/>
<path d="M130.7 145.1a.58 .58 0 0 1 .7 .1 .58 .58 0 0 1 .1 .7 .52 .52 0 0 1-.6 .6 .52 .52 0 0 1-.4-.8l.2 .1a.35 .35 0 0 0 .3 .6 .35 .35 0 0 0 .3-.5v-.1a.36 .36 0 0 0 0-.5 .36 .36 0 0 0-.5 0l-.1 .4h-.2zM131.1 140.8h.6v.2h-.6zM131.9 145.1a.4 .4 0 0 1 .6 0 .4 .4 0 0 1-.1 .6 .47 .47 0 0 1 0 .8 .47 .47 0 0 1-.7-.4h.2a.31 .31 0 0 0 .3 .3 .31 .31 0 0 0 .3-.4 .31 .31 0 0 0-.4-.2v-.2a.26 .26 0 0 0 .3-.2 .26 .26 0 0 0-.2-.3 .26 .26 0 0 0-.3 .3h-.2zM132.6 140a.51 .51 0 0 1 .8 .2 .51 .51 0 0 1-.4 .7l-.4 .4h.8v.2h-1l.2-.4a.7 .7 0 0 0 .5-1 .3 .3 0 0 0-.5 .3h-.2zM133.5 139.9h.2l.5 1.4 .5-1.4h.2l-.6 1.6h-.2zM135 139.9a1.24 1.24 0 0 1 0 2 1.77 1.77 0 0 0 0-2zM135.7 140.1l.2 .1v-.3h.2v.3l.2-.1v.1l-.2 .1 .2 .2h-.2l-.1-.2-.1 .2h-.2l.2-.2-.2-.1zM136.7 140a.51 .51 0 0 1 .8 .2 .51 .51 0 0 1-.4 .7l-.4 .4h.8v.2h-1l.2-.4a.7 .7 0 0 0 .4-1 .3 .3 0 0 0-.4 .3h-.2zM138.9 140.4h.2v.1l.4-.2a.27 .27 0 0 0 .2 .2 .27 .27 0 0 0 .3-.2l.3 .2 .1 1h-.2l-.1-1a.27 .27 0 0 0-.3 0 .27 .27 0 0 0-.1 .3v.7h-.2v-.8a.25 .25 0 0 0-.3-.2 .25 .25 0 0 0-.1 .4v.6h-.2zM141.1 139.9h.2l.6 1.6h-.2l-.2-.5h-.6l-.2 .5h-.2l.2-.7h.7l-.2-.7-.3 .7h-.2zM142.5 140.4h1v.2h-1zM142.5 140.9h1v.1h-1z"/>
<path d="M144.4 140a.51 .51 0 0 1 .8 .2 .51 .51 0 0 1-.4 .7l-.3 .4h.7v.2h-1l.2-.4a.7 .7 0 0 0 .5-1 .3 .3 0 0 0-.4 .3h-.2zM146.6 140.4h.2v.1l.4-.2a.27 .27 0 0 0 .3 .2 .27 .27 0 0 0 .2-.2l.4 .2v1h-.2v-1a.27 .27 0 0 0-.3 0 .27 .27 0 0 0-.1 .3v.7h-.2v-.8a.25 .25 0 0 0-.3-.2 .25 .25 0 0 0-.2 .4v.6h-.2zM148.3 139.9h.2l.3 1.3 .3-1.3h.3l.3 1.3 .3-1.3h.2l-.4 1.6h-.2l-.4-1.4-.3 1.4h-.2z"/>
</g>
<path d="M147.3 48.3h20.3v10.1h-20.3z" fill="none" stroke="#ffa305" stroke-width="1"/>
<g fill="#ffa305">
<path d="M149.1 49.9h.5a.5 .5 0 0 1 .7 .4 .5 .5 0 0 1-.7 .5h-.2v.6h-.3v-.9h.7a.24 .24 0 0 0 .1-.3 .24 .24 0 0 0-.3-.1h-.2v.4h-.3z"/>
<path d="M152.5 50.1l.3-.2v.4h.2v.2h-.2v.6v.1h.2v.2h-.3l-.2-.2v-.7h-.1z"/>
<path d="M153.8 49.9h.3l.6 1v-1h.3v1.5h-.3l-.6-1v1h-.3z"/>
<path d="M149.1 52.8l.4-.4h.3v1.5h-.3v-1.1l-.4 .2z"/>
<path d="M150.4 52.4h.8v.3h-.6v.3a.5 .5 0 0 1 .6 .3 .5 .5 0 0 1-.4 .6 .5 .5 0 0 1-.6-.4l.3-.1a.26 .26 0 0 0 .4 .1 .26 .26 0 0 0 0-.4 .26 .26 0 0 0-.4 .2l-.3-.1z"/>
<path d="M151.6 52.5a.59 .59 0 0 1 .7 .1 .59 .59 0 0 1 0 .7 .52 .52 0 0 1-.6 .6 .52 .52 0 0 1-.3-.7h.3v.3a.21 .21 0 0 0 .3 .1 .21 .21 0 0 0 0-.3v-.5a.21 .21 0 0 0-.3-.1 .21 .21 0 0 0 0 .3v.2h-.3z"/>
<path d="M152.7 52.5a.59 .59 0 0 1 .7 .1 .59 .59 0 0 1 .1 .7 .52 .52 0 0 1-.6 .6 .52 .52 0 0 1-.4-.7h.3l.1 .3a.21 .21 0 0 0 .3 .1 .21 .21 0 0 0 0-.3v-.5a.21 .21 0 0 0-.3-.1 .21 .21 0 0 0-.1 .3v.2h-.3z"/>
<path d="M153.9 52.5l.6-.1 .2 .4h-.3a.24 .24 0 0 0-.3-.1 .24 .24 0 0 0-.1 .4 .48 .48 0 0 1 .7 .2 .48 .48 0 0 1-.4 .7 .48 .48 0 0 1-.6-.5v-.1h.3a.2 .2 0 0 0 .3 .2 .2 .2 0 0 0 0-.4 .2 .2 0 0 0-.3 .2h-.3v-.6z"/>
<path d="M155.1 52.5a.59 .59 0 0 1 .7 .1 .59 .59 0 0 1 0 .7 .52 .52 0 0 1-.5 .6 .52 .52 0 0 1-.4-.7h.3v.3a.21 .21 0 0 0 .3 .1 .21 .21 0 0 0 0-.3v-.5a.21 .21 0 0 0-.3-.1 .21 .21 0 0 0 0 .3v.2h-.3z"/>
<path d="M156 52.4h.3l.4 1.1 .3-1.1h.4l-.6 1.5h-.3z"/>
<path d="M157.6 52.5a.61 .61 0 0 1 1 .3h-.3l-.2-.2a.17 .17 0 0 0-.3 0 .17 .17 0 0 0 .1 .3 .61 .61 0 0 1 .7 .8 .67 .67 0 0 1-.7 .2 .67 .67 0 0 1-.5-.5h.3a.28 .28 0 0 0 .3 .3 .28 .28 0 0 0 .3-.4 .59 .59 0 0 1-.6-.2 .59 .59 0 0 1-.1-.6z"/>
<path d="M158.8 52.4h1l-.4 .9-.1 .6h-.3l.1-.2 .4-1h-.7z"/>
<path d="M160.2 52.4h.8v.3h-.6v.3a.5 .5 0 0 1 .6 .3 .5 .5 0 0 1-.4 .6 .5 .5 0 0 1-.6-.4l.3-.1a.26 .26 0 0 0 .4 .1 .26 .26 0 0 0 0-.4 .26 .26 0 0 0-.4 .2l-.3-.1z"/>
<path d="M161.4 52.5a.59 .59 0 0 1 .7 .1 .59 .59 0 0 1 .1 .7 .52 .52 0 0 1-.6 .6 .52 .52 0 0 1-.4-.7h.3v.3a.21 .21 0 0 0 .3 .1 .21 .21 0 0 0 .1-.3l-.1-.5a.21 .21 0 0 0-.3-.1 .21 .21 0 0 0 0 .3v.2h-.3z"/>
<path d="M162.6 52.5a.59 .59 0 0 1 .6 .1 .59 .59 0 0 1 .1 .7 .52 .52 0 0 1-.6 .6 .52 .52 0 0 1-.4-.7h.3l.1 .3a.21 .21 0 0 0 .3 .1 .21 .21 0 0 0 0-.3v-.5a.21 .21 0 0 0-.3-.1 .21 .21 0 0 0 0 .3l-.1 .2h-.3z"/>
<path d="M163.7 52.5a.59 .59 0 0 1 .7 .1 .59 .59 0 0 1 .1 .7 .52 .52 0 0 1-.6 .6 .52 .52 0 0 1-.4-.7h.3v.3a.21 .21 0 0 0 .3 .1 .21 .21 0 0 0 .1-.3v-.5a.21 .21 0 0 0-.3-.1 .21 .21 0 0 0-.1 .3v.2h-.3z"/>
</g>
<path d="M61 30.5h162.5v83.8h-162.5zM40.6 120.7h133.4v53.3h-133.4z" fill="none" stroke="#c8c8c8" stroke-width="1"/>
<path d="M125.7 73.7h17.8v11.4h-17.8zM172.7 72.4h17.8v11.4h-17.8z" fill="none" stroke="#ff312c" stroke-width=".18" stroke-dasharray="0 .6"/>
<path d="M129.5 58.4h12.7v10.2h-12.7zM172.7 54.6h16.5v10.2h-16.5zM102.9 133.4h8.9v8.8h-8.9z" fill="none" stroke="#ff000d" stroke-width=".18" stroke-dasharray="0 .6"/>
<path d="M142.2 64.8l5.1-6.4M143.5 73.7l6.4-1.3M165.1 72.4h7.6M172.7 61l-5.1-2.6M102.9 148.6v-6.4" fill="none" stroke="#ff2a28" stroke-width=".18" stroke-dasharray="0 .6"/>
<g fill="none" stroke="#000" stroke-width=".18">
<path d="M180.3 39.4v6.3M133.3 52.1v6.3M180.3 41.9h-47v2.6M86.4 78.7h22.8M106.7 78.7v3.9M116.8 78.7h8.9M133.3 66v7.7M154.9 77.5v5.1M157.5 77.5h-8.9v25.4h-59.7v-8.9h-7.6M165.1 77.5h7.6M180.3 62.2v10.2M106.7 90.2v1.2h26.6"/>
<path d="M133.3 83.8v11.5M154.9 90.2v1.2h25.4M180.3 82.6v12.7M80 134.6v3.8h2.5M90.2 138.4h11.4M109.2 138.4h3.8v5.1"/>
</g>
<g fill="#000" stroke="#000" stroke-width=".18">
<circle cx="180.3" cy="41.9" r=".46"/>
<circle cx="106.7" cy="78.7" r=".46"/>
<circle cx="154.9" cy="77.5" r=".46"/>
<circle cx="133.3" cy="91.4" r=".46"/>
<circle cx="180.3" cy="91.4" r=".46"/>
</g>
<text font-size="8.4" fill="#9f480f" x="97.8" y="22.9">[11]Indication- USR</text>
<g font-size="2.8" fill="#f90">
<text x="132.9" y="35.2">USER Led</text>
<text x="96.3" y="125.6">Power Led</text>
</g>
<g font-size="2.8">
<text x="178" y="190.9">Title:</text>
<text x="187.7" y="190.9">Rapid-Core</text>
</g>
<g font-size="2.1" fill="#ffa305">
<text x="148.9" y="52.3">Part No:</text>
<text x="89.3" y="152.6">Part No:</text>
</g>
<g font-size="2.1">
<text x="178" y="184">Sheet:</text>
<text x="186.2" y="184">/Project_Architecture/Indication</text>
<text x="224.2" y="184">-</text>
<text x="227.4" y="184">USR/</text>
<text x="178" y="186.7">File:</text>
<text x="184.1" y="186.7">Indication</text>
<text x="196.5" y="186.7">-</text>
<text x="199.6" y="186.7">USR.kicad_sch</text>
<text x="178" y="196.9">KiCad</text>
<text x="178" y="194.1">Size:</text>
<text x="184.7" y="194.1">A4</text>
<text x="185.7" y="196.9">E.D.A.</text>
<text x="193.3" y="196.9">8.0.5</text>
<text x="200" y="194.1">Date:</text>
<text x="207" y="194.1">2024-09-09</text>
<text x="263" y="194.3">Rev:</text>
<text x="263" y="196.9">Id:</text>
<text x="267.1" y="196.9">11/12</text>
<text x="269.4" y="194.3">1.0.1</text>
</g>
<g font-size="1.8">
<text x="35" y="11.9">1</text>
<text x="85" y="11.9">2</text>
<text x="135" y="11.9">3</text>
<text x="185" y="11.9">4</text>
<text x="235" y="11.9">5</text>
<text x="285" y="11.9">6</text>
<text x="10.3" y="35.9">A</text>
<text x="285.3" y="35.9">A</text>
<text x="180.3" y="54.3">LED_2_R</text>
<text x="133.1" y="75.7" transform="rotate(-90 133.1 75.7)">D</text>
<text x="180.1" y="74.4" transform="rotate(-90 180.1 74.4)">D</text>
<text x="126.3" y="78.5">G</text>
<text x="133.1" y="83.3" transform="rotate(-90 133.1 83.3)">S</text>
<text x="180.1" y="82" transform="rotate(-90 180.1 82)">S</text>
<text x="10.3" y="85.9">B</text>
<text x="285.3" y="85.9">B</text>
<text x="10.3" y="135.9">C</text>
<text x="285.3" y="135.9">C</text>
<text x="10.3" y="185.9">D</text>
<text x="285.3" y="185.9">D</text>
<text x="35" y="199.9">1</text>
<text x="85" y="199.9">2</text>
<text x="135" y="199.9">3</text>
<text x="185" y="199.9">4</text>
<text x="235" y="199.9">5</text>
<text x="285" y="199.9">6</text>
</g>
<g font-size="1.8" fill="#0000c2">
<text x="178.3" y="35.2">+5V</text>
<text x="134.5" y="47.3">R44</text>
<text x="182" y="47.9">R45</text>
<text x="135.1" y="49.1">150</text>
<text x="182.3" y="50.9">150</text>
<text x="184" y="59.3">D7</text>
<text x="135.7" y="63.3">D8</text>
<text x="181.6" y="62.6">GREEN</text>
<text x="134.1" y="66.4">GREEN</text>
<text x="110.5" y="77.1">R47</text>
<text x="158.8" y="75.8">R46</text>
<text x="184.2" y="77.1">Q1</text>
<text x="110.5" y="82.1">100</text>
<text x="115.3" y="82.1">1%</text>
<text x="119.1" y="82.1">1/5W</text>
<text x="137.2" y="80.9">NMOS</text>
<text x="137.2" y="78.3">Q2</text>
<text x="158.8" y="80.9">100</text>
<text x="163.6" y="80.9">1%</text>
<text x="167.4" y="80.9">1/5W</text>
<text x="184.2" y="79.6">NMOS</text>
<text x="109.2" y="86">R48</text>
<text x="109.2" y="88.5">100k</text>
<text x="115.1" y="88.5">1%</text>
<text x="118.9" y="88.5">1/5W</text>
<text x="157.5" y="86">R49</text>
<text x="157.5" y="88.5">100k</text>
<text x="163.3" y="88.5">1%</text>
<text x="167.1" y="88.5">1/5W</text>
<text x="131" y="100.2">GND1</text>
<text x="178" y="100.2">GND1</text>
<text x="76.8" y="131.7">+3.3V</text>
<text x="84.4" y="136.8">R50</text>
<text x="104.1" y="136.8">D9</text>
<text x="79.5" y="141.8">100</text>
<text x="84.3" y="141.8">1%</text>
<text x="88.2" y="141.8">1/5W</text>
<text x="103.5" y="141.8">RED</text>
<text x="110.6" y="148.4">GND1</text>
</g>
<g font-size="1.8" fill="#840000">
<text x="133.3" y="54.3">LED_1_R</text>
<text x="133.3" y="70.8">LED_1_D</text>
<text x="180.3" y="69.5">LED_2_D</text>
<text x="165.1" y="77.1">LED_2_G</text>
<text x="173.3" y="77.2">G</text>
<text x="90.2" y="78.4">USR_LED_1</text>
<text x="116.8" y="78.4">LED_1_G</text>
<text x="88.9" y="93.6">USR_LED_2</text>
<text x="92.7" y="138.1">PWR_LED</text>
</g>
<g font-size="1.8" fill="#725600">
<text x="74.7" y="79.7">USR_LED_1</text>
<text x="69.6" y="95">USR_LED_2</text>
</g>
</svg>
